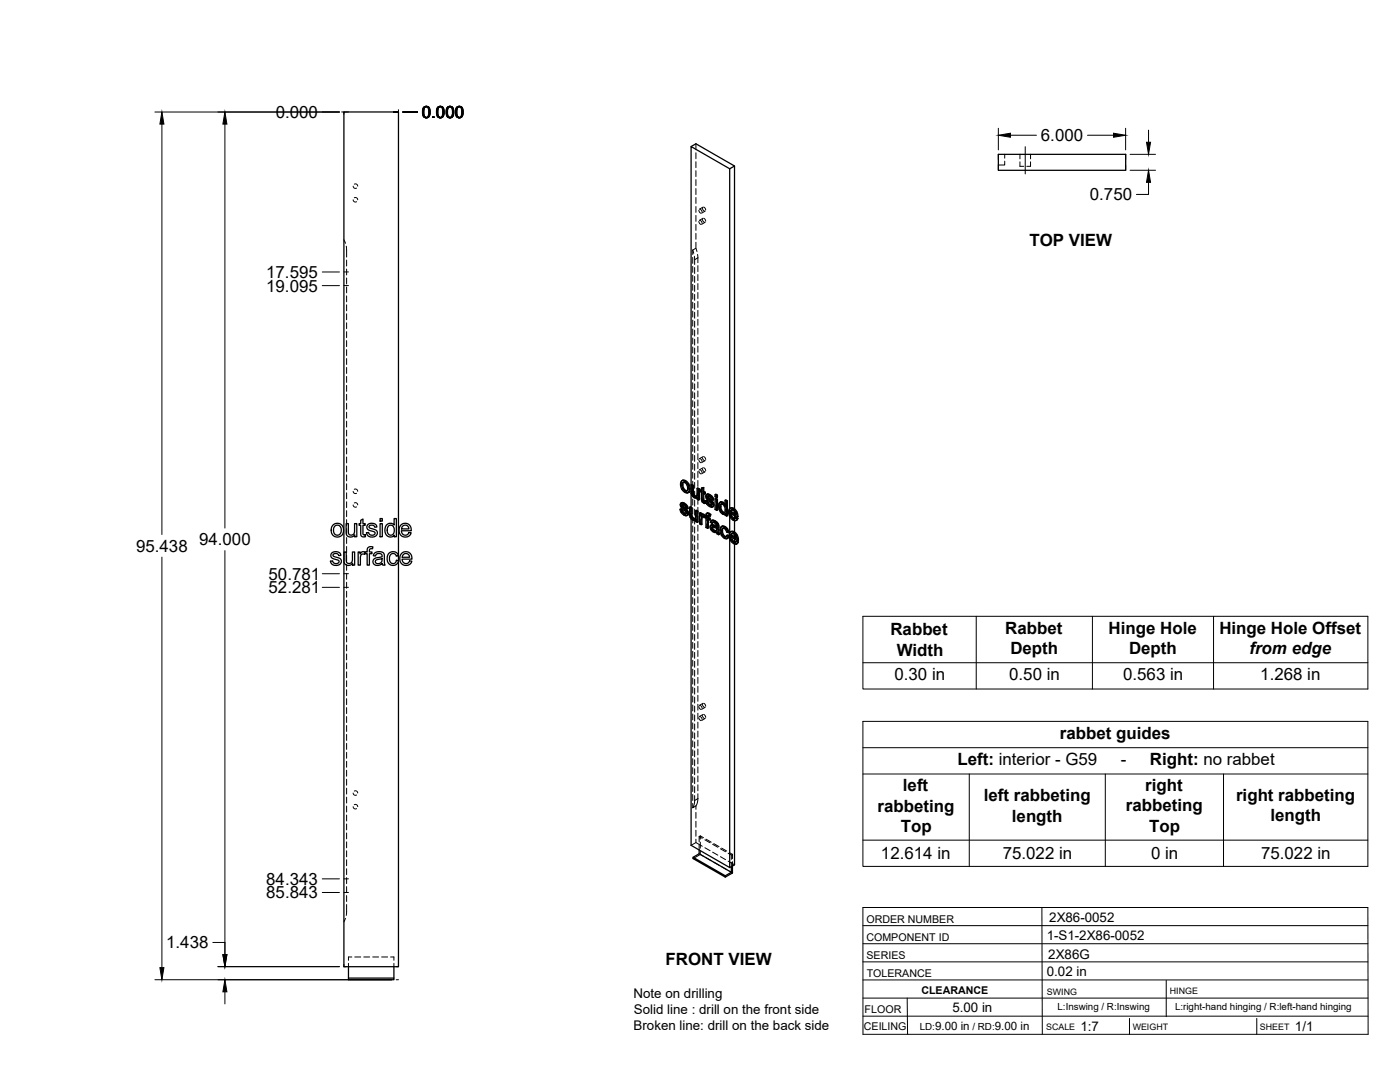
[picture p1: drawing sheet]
<svg xmlns="http://www.w3.org/2000/svg" width="559mm" height="432mm" viewBox="0 0 559 432" stroke-linecap="round" stroke-linejoin="round" font-family="sans-serif">
<!-- layer: Visible -->
<g fill="none" stroke="#000" stroke-width=".51">
<path d="M275.8 58.5l2-1.1 15.4 8.9v136.8M293.2 66.3l-1.9 1.1M398.5 61.6h50.8v6.4h-50.8zM272.2 191.8l.6-.2 .9 .2zM272.2 191.8l-.5 .6-.1 .9 .5 1.9 1.5 1.4 .8 .1 .5-.3M272.3 193.6l.3 1.4M272.6 195l.3-.1 .8 .8-.3 .2zM272.8 192.5l-.2 .9M272.9 194.9l-.3-1.5-.3 .1 .2-.8 .5-.2 .9 .6 .5 1.4-.2 1.4h-.8M273.4 192l1 1a1.88 1.88 0 0 1 1 2M273.7 195.7l.5 .2M273.7 191.8l1.2 1.3"/>
<path d="M274.6 193.3l.5 1.9 .3-.2-.2 1.2M275.1 195.2l-.2 1.2 .3-.2-.6 .5M275.8 196.7v5.7M276.5 193.9v3.1l.3-.1 .3 .6M276.5 197.1l.3 .6 .3-.2 .5 .4M276.8 197.7l.4 .4h.9l-.3 .1M276.8 193.7l-.7-.4-.3 .2v2.9l.3 1.1 .8 1a.97 .97 0 0 0 1.4 .1v.6l.5 .4M276.8 196.9v-3.2l-.3 .2-.7-.4v-135l15.5 8.9v135.5M277.2 198.1l.6 .1M278.2 194.9l.6 .4 .4-.2v4.3l-.4 .2v-4.3M278.3 198.6l-.3 .2M279.2 195.1l-.7-.4-.3 .2v2.6l-.4 .7"/>
<path d="M280 195.5l-.5 .1v.6l.5 .3v3.3l.9 1h.7l-.1-.7h-.6M280 194.8l.9-.2v1.5M280.6 194.8v1.5l.3-.2 .6 .3M280.6 196.3l.6 .3 .3-.2v.6l-.3 .2v-.6M280.6 199.7l.7 .2M280.7 200l.8 .1M280.9 194.6l-.9 .2v1.1l-.5-.3M280.9 197v2.6M281.2 197.2l-.6-.4v2.8l.5 .2M281.6 199.8l.6 .3M282.1 197.3l.7-.1 .6 .2M282.3 198.3l.1 .3 .3-.2 .2 .3"/>
<path d="M282.4 198.6l.2 .3 .3-.2 1.5 1.4M282.4 197.1l-.4 .3M282.5 197.4h.9l.7 .6M282.5 199.9l-.9-.1 .7 1.6 1.3 .9 .9-.1M282.6 198v.1M282.6 198.9l1.4 1.4 .4-.2 .4 .6M282.7 198.4l-.4-.3 1 .3 .6 1 .6 .2M282.8 197.2l-.9 .3-.2 .9 .3 .7 2 1.9-.2 .7M283.1 197.6l.7 .6 .3-.2 .5 .6M283.8 198.2l.5 .6 .3-.2 .2 .9-.3 .1-.2-.8M285.4 199l.3-.1 .7 .3-.4 .2zM285.4 197.4l.3-.2 .7 .4-.4 .2z"/>
<path d="M285.4 199v4.3l.6 .4M285.4 197.4v.8l.6 .4M286.4 199.2v4.3l-.4 .2v-4.3M286.4 197.6v.8l-.4 .2v-.8M289.4 199.7l.6 .3 .3-.1v5.9l-.3 .2v-6M290.3 199.9l-.6-.4-.3 .2v2.1l-.4-.7M133 209.4l1.7-.6 1.4 .5 .9 1.3v2.1l-.8 1.1-1.8 .5-1.5-.7-.7-1.6a2.9 2.9 0 0 1 .8-2.6zM133.5 210.1l.6-.4 .9-.1 .9 .7 .3 1.8-.8 1.3-1.2 .1-.8-.6-.3-1.5zM138.2 209h.8l.1 3.7a1.31 1.31 0 0 0 1.7 .7 1.31 1.31 0 0 0 .7-1.6v-2.8h.9v5.2h-.8v-.8a1.86 1.86 0 0 1-2.2 .9 1.86 1.86 0 0 1-1.2-2.1zM144 207.6l.9-.5v1.9h.9v.6h-.9v3.4l.2 .4h.7l.1 .8h-1.3l-.6-.6v-4h-.7v-.6h.7zM146.7 209.5l.9-.6h1.6a1.47 1.47 0 0 1 1.2 1.4l-.8 .1a1.17 1.17 0 0 0-1.2-.9 1.17 1.17 0 0 0-1.1 .9l.4 .4 2.1 .6a1.6 1.6 0 0 1 .7 2 1.6 1.6 0 0 1-2 .9l-1.5-.3-.7-1.4 .9-.1 .4 .8 .5 .3 1.3-.3a.73 .73 0 0 0 .3-.9 .73 .73 0 0 0-.9-.4l-1.1-.3a1.41 1.41 0 0 1-1-2.2zM151.7 209h.9v5.2h-.9z"/>
<path d="M151.7 206.9h.9v1.1h-.9zM154.2 209.6l1.2-.7a1.86 1.86 0 0 1 1.9 .7v-2.7h.9v7.3h-.8v-.6a2.17 2.17 0 0 1-2.7 .4 2.17 2.17 0 0 1-1.1-2.4zM154.9 210.1l.5-.4 .8-.1 1 .8 .2 1.8-.8 1.2-1.2 .1-.7-.9-.1-1.5zM160 209.6a2.46 2.46 0 0 1 2.9-.5 2.46 2.46 0 0 1 1.2 2.7h-3.9l.3 1 .8 .7a1.46 1.46 0 0 0 1.9-1l.9 .1-.5 1-.9 .6-1.5 .1-1.2-.7-.7-1.7 .1-1.1zM160.7 210l.6-.4 1 .1 .6 .5 .3 .9h-2.9zM271.4 203.2l.6 .3M271.9 200.7l.7-.1 .6 .2M272 203.5l.4-.2 .2 .9-.3 .1zM272.1 201.7l.7 .4M272.2 202l.2 .3 .4-.2 1.5 1.4M272.2 200.6l-.4 .2M272.3 204.3l.7 .6h.8"/>
<path d="M272.3 200.8h.9l.8 .6M272.4 203.3l-1-.1 .8 1.8 1.2 .7 .9-.1M272.4 202.3l1.5 1.4 .4-.2 .4 .7M272.5 201.4l-.1 .1M272.5 201.8l-.3-.3 1 .3 .5 1 .7 .3M272.6 204.2l.7 .6M272.6 200.6l-.9 .3-.2 .8 .4 .9 1.9 1.8-.2 .7M272.9 201l.7 .6 .4-.2 .5 .7M273 204.9l.6 .2M273.6 201.6l.5 .6 .4-.1 .2 .8-.3 .2-.3-.9M273.7 205.1h-.1M273.9 203.7l.4 .6 .4-.1 .1 .7"/>
<path d="M274.3 204.3l.2 .7 .3-.1-.2 .5M274.5 205l-.2 .6 .3-.2-.4 .4M275.2 202.4l.7 .4 .3-.2v3.2M275.8 207v130.4l15.5 8.8v-131.1M275.9 202.8v3.1l.3-.1 .3 .6M275.9 206l.3 .6 .3-.2 .4 .4M276.2 206.6l.4 .4h.9M276.2 202.6l-.7-.4-.3 .2v3l.3 1.2 .8 .8a.97 .97 0 0 0 1.4 .1M276.6 207l.6 .2M277.5 207l-.3 .2M277.6 203.8l.7 .4 .3-.2v4.3l-.3 .2v-4.3M277.7 207.5v.7l.6 .3"/>
<path d="M277.7 207.5l-.2 .2M278.6 204l-.7-.4-.3 .2v2.7l-.4 .7M279.2 204.7l.6 .4 .3-.2v.5l.4-.2M279.8 205.1v.6l.7-.5 .4 .1M280 206.4l.2 2.8-.3 .2v-2.2M280.1 204.9l-.6-.3-.3 .1v4.3l.7 .4M280.2 205.3h.7l.6 .4M280.3 206.1v.1M280.6 205.4l.6 .5M281 206.6l-.8-.5-.2 .3 .3-.2-.1 .8M281.2 206.4l.6 .4v3.7l.6 .4M281.2 206.4v-.3l-.2 .5"/>
<path d="M281.2 200.3l.1 .7M281.2 206.5l-.2 .1M282.2 204.9h.9l.6 .4M282.2 200.1l.3-.2 .3 .8-.3 .2zM282.4 206.6l.7 .4 .3-.2v.6l-.3 .1v-.5M282.5 204.7l-.5 .2M282.5 200.9l.7 .6h.8M282.7 207.3v3.4l-.3 .2v-3.8l.7 .4M282.7 205.7v.7M282.8 205.1l.6 .4 .3-.2-.4 .8 .1-.6M282.8 200.7l.7 .7M283.1 204.9l-.6-.2-.5 .2-.2 1.3-.6-.3 .6-.1"/>
<path d="M283.2 201.5l.6 .2M283.3 206.1a.45 .45 0 0 0-.5-.5 .45 .45 0 0 0-.4 .6v.4l.3-.2 .7 .4M283.9 209.6l.7-.2 1.4 .5M283.9 201.7h-.1M284.1 210.7l.2 .6 .3-.2 .6 .5M284.1 200.3l.4 .6 .3-.2 .2 .8M284.2 210.4l-.1 .3 .3-.2 .2 .6M284.2 209.4l-.5 .2M284.3 211.3l.5 .5h1h-1M284.3 210.3l-.1 .1M284.4 207.7l.8 .4 .3-.2 .8 .6M284.4 210.3l.6 .2a.79 .79 0 0 1 .9 .2 .79 .79 0 0 1 0 1l-.4 .3"/>
<path d="M284.4 210.3l-.2 .1M284.4 210.3v.2M284.5 200.9l.2 .7 .3-.1-.2 .5M284.5 208.4l-.4 .5 .2-.4 .5-.1 1.1 1a.43 .43 0 0 1 .1 .6 .43 .43 0 0 1-.7 0l-1-.4M284.6 209.4l-1 .3-.2 1 .7 1.1 1.1 .7a.62 .62 0 0 1 1 .5l.6 .4M284.7 201.6l-.2 .6 .3-.2-.5 .4M284.7 207.6l-.8 .2M285.2 208.1l.8 .5 .3-.1 .4 .5M285.5 207.9l-.8-.3-.9 .3-.3 .5 .6 .5M286 208.6l.4 .6 .3-.2 .2 .7M286.4 209.2l.2 .6 .3-.1 .1 2.9M286.6 209.8l.1 2.9 .3-.1 .1 .6-.3 .2-.1-.6"/>
<path d="M287.4 202.4l.3 1.4M287.5 200.4h1.2l.6 .6M287.7 201.3h.7l.7 .8 .3 1.1-.2 1.4M287.7 201.3l-.3 1.1 .4-.2 .3 1.4M287.7 203.8l.4-.2 .7 .8-.4 .2zM287.8 201.2l-.1 .1M287.8 200.3l-.5 .2M288 201.1l-.2 1.1M288.1 212v.1a1.2 1.2 0 0 0 .8 1.4l.5 .5M288.2 210.1l.9 .2 .3-.2 1 1M288.4 213.4l.7 .8h.8M288.4 200.6l.6 .5h.4"/>
<path d="M288.4 204.6h.8M288.5 209.9l-.6 .3M288.6 210.8l-.2 1M288.7 200.4l-.7-.2-.9 .5-.3 1 .1 1.1 1.1 2 .8 .5 .6-.2v.5l.6 .4M288.8 204.4l.4 .1M289.1 210.3l.8 .6a1.43 1.43 0 0 1 1 1.5l-.3 .1-.5-1.3M289.4 210.1l-.9-.2-.7 .3-.3 .7v1.4l.9 2 1 .6 .7 .1M289.4 205.1l-.2 .2M290 213.7l.7 .4M290.6 212.5l-.6-.2-.7-1.3-.9-.2-.3 1.2 .3-.2 .3 1.4M290.7 214.1l.3-.1-.2 .5-.7 .5zM291 214l-.6-.5-.7 .8-.6-.1"/>
<path d="M291.3 206.2v6.3M291.3 202.9h1a1.84 1.84 0 0 1 1.8 1.2M291.5 212.3l.8-.1a1.99 1.99 0 0 1 2 1.3M291.5 204.3l2.1 1.2-.4-1.1-.9-.9-.6 .1-.2 .7 .3-.2 1.7 1M291.7 213.6l2.1 1.2-.5-1.3-.9-.6h-.4l-.3 .7 .3-.2 1.7 1M291.8 206.1l.8 .8h.8M291.8 205l.3 .9M292 203.5l-.2 .6M292 214.4l.3 .9M292 215.5l.8 .8h.8M292.2 212.9l-.2 .5M292.5 203l1 1a1.94 1.94 0 0 1 1.1 2.1"/>
<path d="M292.6 206.9l.6 .2M292.7 212.4l1.1 1a1.97 1.97 0 0 1 .9 2M292.8 216.3l.5 .2M292.9 202.8l-.9-.2-1 .7-.2 1 .2 1.4 .7 1.1 1.3 1h.7l.8-.9M293.1 212.2l-.9-.2-.9 .5-.3 1.5 .3 1.2 .7 1.1 1.2 .8 .6 .1 .9-.9M293.2 204.3v.6M293.2 205.8v1.1M293.2 207.8v4.5M293.2 213.4v.7M293.2 215.1v1.1M293.2 217.1v128l-1.9 1.1M293.3 207l-.1 .1"/>
<path d="M293.5 216.4l-.2 .1M293.6 206.6l.6 .5M293.8 204.3l.4 1.9 .4-.1-.4 .1M293.8 216l.6 .5M293.9 213.7l.5 1.9 .3-.2-.3 .2M294.2 206.4l-2.8-1.6 .4 1.3 .3-.2 .8 .9M294.4 215.8l-2.8-1.6 .4 1.3 .3-.2 .8 .8M294.5 206.9l-.7 .8M294.5 206.9l-.6-.5-.7 .7M294.7 216.3l-.7 .8M294.7 216.3l-.6-.5-.8 .7M132.4 220.7l1.2-.5h1.1a1.53 1.53 0 0 1 1.4 1.4l-.9 .1a1.17 1.17 0 0 0-1.1-.9 1.17 1.17 0 0 0-1.2 .9l3.1 1.5a1.85 1.85 0 0 1-.4 2.1 1.85 1.85 0 0 1-2.2 .3l-1.1-.6-.4-1 .9-.2 .3 .8 .7 .3 1.2-.2a.81 .81 0 0 0 .2-1.1 .81 .81 0 0 0-1-.3l-1.2-.4a1.35 1.35 0 0 1-.6-2.2z"/>
<path d="M137.3 220.3h.9v2.9a1.31 1.31 0 0 0 1.3 1.7 1.31 1.31 0 0 0 1.2-1.8v-2.8h.9v5.2h-.8v-.7a1.86 1.86 0 0 1-2.3 .8 1.86 1.86 0 0 1-1.2-2.1zM143 220.3h.7v.8a1.26 1.26 0 0 1 2.1-.7l.8-.1v-1.2a1.56 1.56 0 0 1 2.2-.9l-.1 .8a.81 .81 0 0 0-.9 0 .81 .81 0 0 0-.4 .8v.5h1.1v.7h-1.1v4.5h-.8v-4.5h-.8v-.4l-.3 .7-.8-.2-.7 .5-.2 3.9h-.8zM149.5 220.8l.7-.5 1.2-.1 1.7 .5 .6 4.8h-.9l-.2-.6-1 .6-1.5 .1-.8-.4-.4-.7a1.74 1.74 0 0 1 2-2l.6-.1a.8 .8 0 0 0 1-.8 .8 .8 0 0 0-1.1-.7l-1.1 .2-.4 .8-.9-.1zM149.9 223.7l2.6-.8v.3a1.44 1.44 0 0 1-1 1.6 1.44 1.44 0 0 1-1.7-.7zM155.2 220.9l1.2-.7 1.4 .1 .8 .6 .4 .9-.8 .2a1.44 1.44 0 0 0-1.9-1 1.44 1.44 0 0 0-.9 1.9l.4 1.4 .7 .6 1.1-.2 .6-1.1 .9 .1-.5 1.2a2.49 2.49 0 0 1-3.2 .2 2.49 2.49 0 0 1-.8-3.1zM159 223.7v-179h-21.7v341.1h21.7v-161.8M160.3 220.9a2.46 2.46 0 0 1 2.9-.5 2.46 2.46 0 0 1 1.2 2.7h-3.9l.2 1 .8 .7a1.42 1.42 0 0 0 2-1l.9 .2-.5 .9-.9 .6-1.6 .1-1.1-.7-.6-.9-.1-1.1 .1-.9zM161 221.3l.6-.4 1 .1 .6 .4 .3 1h-3zM279.1 339.2v1.5l-2.5 1.4v.5l12.9 7.4v-.5l-12.9-7.4M279.1 340.7l12.8 7.4-2.4 1.4M291.9 345.9v2.2M292.4 345.6v2.8l-2.9 1.6"/>
<path d="M139.1 385.8v5.2h18.1v-.7h-18.1M157.2 385.8v4.5"/>
</g>
<!-- layer: Hidden -->
<g fill="none" stroke="#000" stroke-width=".4">
<path d="M277.8 57.4v2.4M141 79.7l.4 .8h.9M141 74.3l.6 .8h.7M141.4 78.9l1 .1 .4 .7M141.4 73.5h1l.4 .8M277.8 61v2.4M277.8 64.5v2.4M277.8 68.1v2.4M277.8 71.7v2.4M277.8 75.2v2.4M277.8 78.8v2.4M401 64.3v1.5h-2.5"/>
<path d="M401 61.6v1.5M407.1 64.6v1.8h1.5M407.1 61.6v1.8M411.3 64.6v1.8h-1.5M411.3 61.6v1.8M137.3 95.7l.6 1.4M138.2 98.2l.1 4.4M276.5 99.8l.4 1.3M276.5 99.8v1.8M277.8 96.7v2.4l.4 1.3M277.8 99.1l-1.3 .7M277.8 82.4v2.4"/>
<path d="M277.8 86v2.3M277.8 89.5v2.4M277.8 93.1v2.4M279 88.4l.2 .6 .6 .6M279 83.9l.2 .7 .6 .5M279.4 87.9l.7 .6 .1 .6M279.4 83.5l.7 .6 .1 .6M280.4 87.5l.2 .7 .6 .5M280.4 83.1l.2 .7 .6 .5M280.6 87.1l-1.5 .8M280.6 82.7l-1.5 .8M280.9 87.1l.5 .4 .3 .8"/>
<path d="M280.9 82.7l.5 .4 .3 .7M281.5 88.7l-1.5 .8M281.5 84.2l-1.5 .9M138.3 103.8v2.4M138.3 107.4v2.3M138.3 110.9v2.4M138.3 114.5v2.4M138.3 118.1v2.4M276.5 102.7v2.4M276.5 106.3v2.4M276.5 109.9v2.4M276.5 113.5v2.3"/>
<path d="M276.5 117v2.4M277.2 102.3l.1 3.3M277.3 106.8v2.3M277.3 110.3v2.4M277.3 113.9v2.4M277.3 117.5v2.3M278.4 101.5l.2 3.3M278.6 106v2.4M278.6 109.6v2.4M278.6 113.2v2.3M278.6 116.7v2.4M138.3 121.6v2.4"/>
<path d="M138.3 125.2v2.4M138.3 128.8v2.4M138.3 132.4v2.3M138.3 135.9v2.4M138.3 139.5v2.4M276.5 120.6v2.4M276.5 124.2v2.4M276.5 127.7v2.4M276.5 131.3v2.4M276.5 134.9v2.4M276.5 138.5v2.3M277.3 121.1v2.3"/>
<path d="M277.3 124.6v2.4M277.3 128.2v2.4M277.3 131.8v2.3M277.3 135.3v2.4M277.3 138.9v2.4M278.6 120.3v2.4M278.6 123.9v2.4M278.6 127.4v2.4M278.6 131v2.4M278.6 134.6v2.4M278.6 138.2v2.3M138.3 143.1v2.4"/>
<path d="M138.3 146.6v2.4M138.3 150.2v2.4M138.3 153.8v2.4M138.3 157.4v2.3M276.5 142v2.4M276.5 145.6v2.4M276.5 149.2v2.4M276.5 152.7v2.4M276.5 156.3v2.4M276.5 159.9v2.4M277.3 142.5v2.4M277.3 146.1v2.3"/>
<path d="M277.3 149.6v2.4M277.3 153.2v2.4M277.3 156.8v2.4M278.6 141.7v2.4M278.6 145.3v2.4M278.6 148.9v2.4M278.6 152.5v2.3M278.6 156v2.4M278.6 159.6v2.4M138.3 160.9v2.4M138.3 164.5v2.4M138.3 168.1v2.4"/>
<path d="M138.3 171.7v2.3M138.3 175.2v2.4M138.3 178.8v2.4M276.5 163.5v2.3M276.5 167v2.4M276.5 170.6v2.4M276.5 174.2v2.4M276.5 177.8v2.3M277.3 160.3v2.4M277.3 163.9v2.4M277.3 167.5v2.4M277.3 171v2.4"/>
<path d="M277.3 174.6v2.4M277.3 178.2v2.4M278.6 163.2v2.3M278.6 166.8v2.3M278.6 170.3v2.4M278.6 173.9v2.4M278.6 177.5v2.3M138.3 182.4v2.3M138.3 185.9v2.4M138.3 189.5v2.4M138.3 193.1v2.4M138.3 196.7v2.3"/>
<path d="M141 196.1l.4 .8h.9M141.4 195.3h1l.4 .8M271.9 193.1l.5 1.9-.3 .2M272.4 195l1.3 1.3-.3 .2M272.5 191.6l-.9 1.7M272.8 192.5l-.2 .1M272.9 192.4h.8l-.3 .2M273.7 192.4l.8 .9-.3 .2M273.7 196.3l.9 .3-.3 .1M274.5 195.7l-.3 .2M274.5 193.3l.3 1.4-.4 .2M274.8 194.7l-.1 .7-.5 .5"/>
<path d="M274.9 196.5l-.3 .1M275.8 193.5v3.2M276.1 193.3l.1 3.4-.3 .2M276.2 196.7l.2 .7-.3 .1M276.4 197.4l.4 .6-.3 .1M276.5 181.3v2.4M276.5 184.9v2.4M276.5 188.5v2.4M276.5 192v2.4M276.5 195.6v2.4M276.5 199.2v2.4M276.8 198l.6 .5-.3 .1"/>
<path d="M277.3 181.8v2.4M277.3 185.3v2.4M277.3 188.9v2.4M277.3 192.5v2.4M277.3 196.1v2.3M277.3 199.6v2.4M277.4 198.5l.7 .2 .5-.3-.3 .2M278.1 198.1h.1M278.3 198l-.4 .2M278.4 198.6h-.1M278.4 197.8l-.3 .3M278.5 194.7v2.8l-.4 .5"/>
<path d="M278.6 181v2.4M278.6 184.6v2.4M278.6 188.2v2.4M278.6 191.7v2.4M278.6 195.3v2.4M278.6 198.9v2.4M278.6 198.4v.7l-.3 .1M278.6 199.1l.6 .3M279 187.9l.2 .7 .6 .5M279 183.5l.2 .7 .6 .5M279.4 187.5l.7 .6 .1 .6M279.4 183l.7 .6 .1 .6"/>
<path d="M279.8 196l.5 .3-.3 .2M279.8 195.4v.6l-.3 .2M280 195.5l.3 .2M280.3 196.3l.1 3.3-.4 .2M280.3 194.6v1.1l-.3 .2M280.4 199.6l.2 .5-.3 .2M280.4 187.1l.2 .7 .6 .5M280.4 182.6l.2 .7 .6 .5M280.6 196.8l.3-.2v.4M280.6 186.7l-1.5 .8M280.6 182.2l-1.5 .9M280.9 186.7l.5 .4 .3 .7"/>
<path d="M280.9 182.2l.5 .4 .3 .8M280.9 196.6l.6 .4M281.5 188.3l-1.5 .8M281.5 183.8l-1.5 .8M281.9 199.7l.5 1.3-.3 .1M282 197.8l.2 .7-.4 .2M282.1 197.4l-.4 .6M282.2 198.5l.4 .6-.4 .2M282.3 197.2l-.5 .4M282.5 198l.3-.2-.2 .2M282.6 199.1l1.6 1.6-.4 .2M282.7 197.9l-.3 .1"/>
<path d="M282.8 197.8l.6 .2-.3 .2M283.4 198l.6 .5-.3 .2M284 198.5l.2 .7-.3 .2M284.2 199.2l.6 .3M285.7 197.2v.9l-.3 .1M285.7 198.9v1.5M285.7 198.1l.7 .3M289.7 199.5v2.1l-.3 .2M138.3 200.2v2.4M138.3 203.8v2.4M138.3 207.4v2.4M138.3 210.9v2.4"/>
<path d="M138.3 214.5v2.4M138.3 218.1v2.4M141 201.5l.4 .8h.9M141.4 200.7l1 .1 .4 .7M271.7 203.1l.5 1.3-.3 .2M271.8 201.3l.2 .6-.3 .2M271.9 200.8l-.4 .6M272 201.9l.4 .6-.3 .2M272.1 200.6l-.5 .4M272.2 204.4l1.1 1-.3 .1M272.3 201.4l.3-.2-.1 .2M272.4 202.5l1.6 1.6-.3 .2"/>
<path d="M272.6 201.3l-.4 .1M272.6 201.2l.6 .2-.3 .2M273.2 201.4l.6 .6-.3 .1M273.3 205.4l.8 .2-.3 .2M273.8 204.9h.2M273.8 202l.3 .6-.4 .2M274 204.1l.2 .5-.3 .1M274 204.9l-.3 .2 .3-.2M274.1 202.6l.6 .3M274.2 204.6l-.2 .3M274.5 205.6h-.4M275.5 202.2l.1 3.4-.3 .2"/>
<path d="M275.6 205.6l.2 .7-.3 .2M275.8 206.3l.4 .6-.3 .2M275.8 202.4v1.7M275.8 205.3v1.7M276.2 206.9l.6 .5-.3 .2M276.5 202.8v2.3M276.5 206.3v2.4M276.5 209.9v2.4M276.5 213.5v2.4M276.5 217v2.4M276.8 207.4l.7 .2 .5-.3-.2 .2M277.3 203.2v2.4"/>
<path d="M277.3 206.8v2.3M277.3 210.4v2.3M277.3 213.9v2.4M277.3 217.5v2.4M277.5 207h.1M277.7 206.9l-.4 .2M277.8 206.7l-.3 .3M277.9 203.6v2.8l-.4 .5M278 207.3v.7l-.3 .2M278 208l.6 .3M278.6 202.5v2.4M278.6 206v2.4"/>
<path d="M278.6 209.6v2.4M278.6 213.2v2.4M278.6 216.7v2.4M279.5 207.3v1.6l-.3 .1M279.5 204.6v1.5M279.5 208.9l.7 .3M280.1 206.1l.8-.1-.3 .2M280.1 205.4v.1M280.3 206.1l.2-.2-.3 .2M280.4 205.2l-.6 .5M280.6 200.1l.6 .5-.4 .1M280.9 206l.4 .4"/>
<path d="M281.2 200.6l.4 .2M281.2 206.1l.3-.2-.2 .5M281.5 205.7v.1M281.5 206.3l.6 .3-.3 .2M281.5 205.9l-.2 .5M281.5 205.7l-.3 .3M281.8 205.8l.3 .2M282.1 209v1.3l-.3 .2M282.1 210.3l.6 .4M282.1 206.6v1.3M282.2 205l-.1 1-.3 .2M282.3 204.7l-.5 .4"/>
<path d="M282.4 201l1.1 1-.3 .1M282.4 207.1l.3-.2v.4M282.5 205.7l.4-.2-.2 .2M282.7 206.9l.7 .5M282.9 205.5l.4 .1-.4 .2M283.3 205.6l.3 .3M283.5 202l.8 .2-.3 .2M283.7 210.1l.4 1.1-.4 .2M283.8 209.6l-.4 .7M283.8 208.2l.7 .5M284 201.5h.1M284 209.4l-.5 .4"/>
<path d="M284.1 211.2l.9 .9-.3 .2M284.1 207.7l-.6 .7M284.2 200.7l.1 .5-.3 .1M284.2 201.5l-.3 .2 .2-.2M284.2 207.6l-.4 .3M284.3 201.2l-.2 .3M284.4 208.4l.4-.2-.3 .2M284.5 210.2l.2-.1zM284.5 210.2l-.2 .1M284.6 210.1l-.4 .2M284.6 202.2h-.3M284.7 210.1l1.6 .5-.3 .2"/>
<path d="M284.8 208.2l.6 .2-.3 .2M285 212.1l.7 .2-.3 .2M285.4 208.4l.7 .7-.3 .2M285.7 212.3l.7-.1-.4 .2M285.7 201.6v1.6l-.3 .1M285.7 203.2l.7 .3M286 209.9l.3 .1M286 211.7l-.3 .2M286.1 209.1l.2 .7-.3 .2M286.2 211.5l-.4 .3M286.3 210.6l-.1 .9-.3 .2M286.3 209.8l-.3 .4"/>
<path d="M286.4 212.2l.1 .7-.3 .1M286.5 212.9l.6 .3M287.1 201.8l.2 1.3-.3 .2M287.3 200.7l-.2 1.1-.3 .2M287.3 203.1l.6 1.1-.3 .2M287.6 200.3l-.6 .6M287.7 211.4l.5 1.9-.3 .2M287.9 204.2l.8 .8-.3 .1M287.9 210.3l-.2 1.1-.3 .2M288 201.1h.7l-.3 .2M288 201.1l-.2 .1M288 201.1h.1"/>
<path d="M288.1 201l-.3 .2M288.2 213.3l1.2 1.3-.3 .2M288.2 210l-.6 .5M288.6 210.8l-.2 .1M288.7 210.7l.8 .1-.4 .1M288.7 205l.7 .1 .4-.2-.4 .2M288.7 201.1l.8 .8-.4 .2M289.4 201.1l.3 .5M289.4 214.6l1.1 .2M289.5 210.8l.5 .5-.3 .2M289.5 201.9l.3 1.5-.4 .2M289.5 205.1h-.1"/>
<path d="M289.8 203.4l-.1 .7-.5 .4 .3-.1M289.8 204.9v.6l-.4 .1M289.8 205.5l.5 .3M290 211.3l.3 .8-.3 .2M290 214.1l-.1 .1M290.3 212.1l.6 .3M290.4 213.5l-.7 .8M291.1 204.1l.5 1.9-.3 .2M291.3 202.9v3.3M291.3 212.5v2.6M291.3 213.5l.5 1.9-.3 .2M291.4 204.8l.4-.1v.3"/>
<path d="M291.6 206l1.3 1.4-.3 .1M291.6 202.7l-.8 1.6M291.6 214.2l.4-.2v.4M291.8 204.7l2.7 1.5M291.8 215.4l1.3 1.3-.3 .2M291.8 212.1l-.5 1.4-.3 .2M292 214l2.7 1.6M292 203.5l-.2 .1M292.1 203.4l.8 .1-.4 .1M292.2 212.9h-.2M292.3 212.7l.8 .1-.4 .2M292.9 203.5l.7 .8-.3 .2"/>
<path d="M292.9 207.4l1.1 .2-.4 .2M293.1 212.8l.7 .9-.3 .2M293.1 216.7l1.1 .3-.4 .2M293.2 203.1v1.2M293.2 204.9v.9M293.2 206.9v.9M293.2 212.3v1.1M293.2 214.1v1M293.2 216.2v.9M293.5 206.9h-.1M293.5 206.9l-.2 .1M293.5 205.1l.4 .2"/>
<path d="M293.6 206.8l-.4 .2M293.6 204.3l.3 1-.3 .2M293.7 216.3h-.1M293.7 216.3l-.2 .1M293.7 214.4l.4 .3M293.8 216.2l-.3 .2M293.8 213.7l.3 1-.3 .1M293.9 206.4l-.4 .5M294.1 215.8l-.4 .5M294.1 207.5l-.1 .1M294.3 216.9l-.1 .1M138.3 221.7v2.3"/>
<path d="M138.3 225.2v2.4M138.3 228.8v2.4M138.3 232.4v2.4M138.3 235.9v2.4M138.3 239.5v2.4M159 223.7v.3M276.5 220.6v2.4M276.5 224.2v2.4M276.5 227.8v2.3M276.5 231.3v2.4M276.5 234.9v2.4M276.5 238.5v2.4"/>
<path d="M277.3 221.1v2.3M277.3 224.6v2.4M277.3 228.2v2.4M277.3 231.8v2.4M277.3 235.4v2.3M277.3 238.9v2.4M278.6 220.3v2.4M278.6 223.9v2.4M278.6 227.5v2.3M278.6 231v2.4M278.6 234.6v2.4M278.6 238.2v2.4"/>
<path d="M138.3 243.1v2.4M138.3 246.7v2.3M138.3 250.2v2.4M138.3 253.8v2.4M138.3 257.4v2.4M276.5 242v2.4M276.5 245.6v2.4M276.5 249.2v2.4M276.5 252.8v2.3M276.5 256.3v2.4M276.5 259.9v2.4M277.3 242.5v2.4"/>
<path d="M277.3 246.1v2.4M277.3 249.6v2.4M277.3 253.2v2.4M277.3 256.8v2.4M278.6 241.7v2.4M278.6 245.3v2.4M278.6 248.9v2.4M278.6 252.5v2.3M278.6 256v2.4M278.6 259.6v2.4M138.3 261v2.3M138.3 264.5v2.4"/>
<path d="M138.3 268.1v2.4M138.3 271.7v2.3M138.3 275.3v2.3M138.3 278.8v2.4M276.5 263.5v2.4M276.5 267.1v2.3M276.5 270.6v2.4M276.5 274.2v2.4M276.5 277.8v2.4M277.3 260.4v2.3M277.3 263.9v2.4M277.3 267.5v2.4"/>
<path d="M277.3 271.1v2.4M277.3 274.6v2.4M277.3 278.2v2.4M278.6 263.2v2.4M278.6 266.8v2.3M278.6 270.3v2.4M278.6 273.9v2.4M278.6 277.5v2.4M138.3 282.4v2.4M138.3 286v2.3M138.3 289.5v2.4M138.3 293.1v2.4"/>
<path d="M138.3 296.7v2.4M276.5 281.3v2.4M276.5 284.9v2.4M276.5 288.5v2.4M276.5 292.1v2.3M276.5 295.6v2.4M276.5 299.2v2.4M277.3 281.8v2.4M277.3 285.3v2.4M277.3 288.9v2.4M277.3 292.5v2.4M277.3 296.1v2.4"/>
<path d="M277.3 299.7v2.3M278.6 281.1v2.3M278.6 284.6v2.4M278.6 288.2v2.4M278.6 291.8v2.4M278.6 295.3v2.4M278.6 298.9v2.4M279 281.9l.2 .7 .6 .5M279 286.4l.2 .7 .6 .5M279.4 281.5l.7 .6 .1 .6M279.4 285.9l.7 .6 .1 .6M280.4 281.1l.2 .7 .6 .5"/>
<path d="M280.4 285.6l.2 .6 .6 .5M280.6 280.7l-1.5 .8M280.6 285.1l-1.5 .9M280.9 280.7l.5 .4 .3 .8M280.9 285.1l.5 .4 .3 .8M281.5 282.3l-1.5 .8M281.5 286.7l-1.5 .8M138.3 300.2v2.4M138.3 303.8v2.4M138.3 307.4v2.4M138.3 311v2.4M138.3 314.5v2.4"/>
<path d="M138.3 318.1v2.4M141 316.5l.4 .8h.9M141.4 315.7h1l.4 .8M276.5 302.8v2.4M276.5 306.3v2.4M276.5 309.9v2.4M276.5 313.5v2.4M276.5 317.1v2.3M277.3 317.5l-.1 3.1-.7 1.8M277.3 303.2v2.4M277.3 306.8v2.4M277.3 310.4v2.3"/>
<path d="M277.3 313.9v2.4M278.6 316.8l-.2 3-.6 1.8M278.6 302.5v2.4M278.6 306v2.4M278.6 309.6v2.4M278.6 313.2v2.4M138.3 321.7v2.4M138.3 325.2v2.4M138.3 328.8v2.4M138.3 332.4v2.4M138.3 336v2.3M138.3 339.5v2.4"/>
<path d="M141 321.9l.3 .7 1 .1M141.4 321.1l1 .1 .4 .7M276.5 320.6v1.8l1.3-.8M277.8 334.9v1.4l2.5 1.4M277.8 321.6v1.4M277.8 324.2v2.4M277.8 327.7v2.4M277.8 331.3v2.4M277.8 336.3l-2 1.1M279.1 337.1v2.1M279.1 333.8l1.2 .8M279.5 334.9v-1.3l-.4 .2v2.1"/>
<path d="M279.5 336.1v2.4M279.5 339.7v1.3M279.5 333.6l1.3 .7M281.3 335.2l2.1 1.1M281.3 338.3l2.1 1.2M281.8 334.9l2.1 1.2M284.4 336.9l2.1 1.2M284.9 336.7l2.1 1.2M287.5 338.7l2.1 1.2M288 338.5l2.1 1.1M138.3 343.1v2.4M138.3 346.7v2.4"/>
<path d="M138.3 350.2v2.4M138.3 353.8v2.4M138.3 357.4v2.4M279.5 341l-2.9 1.6M279.5 341l1.3 .7M281.8 342.3l2.1 1.2M284.4 340.1l2.1 1.2M284.9 344.1l2.1 1.2M287.5 341.9l2.1 1.2M288 345.9l2.1 1.2M290.6 340.5l1.3 .7 .5-.2M290.6 343.7l2.6 1.4"/>
<path d="M291.1 340.2l1.3 .8M291.1 347.7l1.3 .7M291.9 341.2v1.7M291.9 344.1v1.8M292.4 341v1.7M292.4 343.9v1.7M137.9 366.5l-.6 1.4M138.3 361l-.1 4.3M139.1 384.5v1.3M140.4 381.9h-1.3v1.3M141.6 381.9h2.4M145.2 381.9h2.4"/>
<path d="M148.8 381.9h2.3M152.3 381.9h2.4M155.9 381.9h1.3v1.3M157.2 384.5v1.3"/>
</g>
<!-- layer: Reference -->
<g fill="none" stroke="#000" stroke-width=".4">
<path d="M136.4 44.7h.9v.9M137.3 44.7h1.8M157.2 44.7h1.8M159 43.8v.9h-.9M398.5 61.6v2.1M398.5 65.8v2.2M449.3 61.6v2.1M449.3 65.8v2.2M137.3 114h1.8M137.3 108.5h1.8M137.3 234.4h1.8M137.3 228.9h1.8"/>
<path d="M137.3 356.2h1.8M137.3 350.7h1.8M137.3 384.9v.9h.9M158.1 391h.9M159 384.9v.9h-.9"/>
</g>
<!-- layer: Hidden Narrow -->
<path d="M278.6 102.9l-1.3 .7M276.1 196l-.3 .2M278.5 197l-.3 .2M280.3 198.8l-.3 .1M273.3 203.5l-.3 .1M275.5 204.9l-.3 .2M277.9 205.9l-.3 .2M282.1 205.6l-.3 .1M283.5 200l-.3 .2M285.3 210.3l-.3 .2M286.3 210.9l-.3 .1M278.6 318.7l-1.3 .7" fill="none" stroke="#000" stroke-width=".4"/>
<!-- layer: Visible Narrow -->
<path d="M276.8 196.1l-.3 .2M280.9 199.2l-.3 .1M283.5 199.2l-.3 .2M273.3 202.6l-.3 .2M276.2 205l-.3 .2M282.7 206l-.3 .2M285.2 209.6l-.3 .2M287 210.3l-.4 .2M287 211.3l-.4 .2" fill="none" stroke="#000" stroke-width=".4"/>
<!-- layer: Titleblock -->
<path d="M344.4 362.2h201.6l.1 50.6h-201.7zM344.4 376.6h201.6M344.4 369.4h201.6M415.9 362.2l.1 50.6M344.4 383.9h201.6M344.4 398.3h201.6M344.4 391.1h201.6M362.1 398.3l.1 14.4M465.5 391.3v14.4M344.4 405.5h201.7M450.8 406.4v6.4M501.6 406.4v6.4" fill="none" stroke="#000" stroke-width=".4"/>
<!-- layer: Custom Tables -->
<path d="M344.4 246h201.6v29h-201.6zM389.7 246v29M436 246v29M484.4 246v29M344.4 264.5h201.6M344.4 287.9h201.6v57.9h-201.6zM344.4 298.4h201.6M344.4 308.9h201.6M386.9 308.9v36.9M441.2 308.9v36.9M488.4 308.9v36.9M344.4 335.3h201.6" fill="none" stroke="#000" stroke-width=".4"/>
<!-- layer: FD_Dimensions -->
<g fill="none" stroke="#000" stroke-width=".4">
<path d="M61.8 44.7h73.7M64.6 49.5v163.8M89.8 49.5v161.2M160.8 44.7h5.8M398.5 51.2v8.6M403.3 54h10.4M434.1 54h10.4M449.3 51.2v8.6M458.4 51.9v4.9M451.1 61.6h10.1M451.1 67.9h10.1M458.4 72.8v4.8h-4.8"/>
<path d="M128.6 114h6.9M128.6 108.5h6.9M89.8 219.7v161.2M64.6 222.3v163.9M128.6 234.4h6.9M128.6 229h6.9M128.6 356.2h6.9M128.6 350.7h6.9M84.9 376.1h4.9M61.8 391h94.6M87 385.8h48.5M89.8 395.8v4.8"/>
</g>
<path d="M64.6 44.7l.8 4.8h-1.6zM89.8 44.7l.8 4.8h-1.6zM398.5 54l4.8-.8v1.6zM444.5 53.2l4.8 .8-4.8 .8zM457.6 56.8h1.6l-.8 4.8zM458.4 67.9l.8 4.9h-1.6zM63.8 386.2h1.6l-.8 4.8zM89 380.9h1.6l-.8 4.9zM89.8 391l.8 4.8h-1.6z" fill="#000" stroke="#000" stroke-width=".4"/>
<!-- layer: Smart Centers -->
<path d="M409.2 58.5v10.9" fill="none" stroke="#000" stroke-width=".4"/>
<g font-size="6.7">
<text x="110" y="47.1">0.000</text>
<text x="168.4" y="47.1">0.000</text>
<text x="415.5" y="56.3">6.000</text>
<text x="435" y="80">0.750</text>
<text x="410.9" y="98.2">TOP VIEW</text>
<text x="106.3" y="110.9">17.595</text>
<text x="106.3" y="116.4">19.095</text>
<text x="54.3" y="220.2">95.438</text>
<text x="79.5" y="217.6">94.000</text>
<text x="107.2" y="231.3">50.781</text>
<text x="107.2" y="236.8">52.281</text>
<text x="355.4" y="253.6">Rabbet</text>
<text x="401.2" y="252.9">Rabbet</text>
<text x="442.5" y="252.9">Hinge Hole</text>
<text x="486.7" y="252.9">Hinge Hole Offset</text>
<text x="357.9" y="261.6">Width</text>
<text x="403.3" y="261">Depth</text>
<text x="450.6" y="261">Depth</text>
<text x="498.7" y="261">from edge</text>
<text x="357" y="271.4">0.30 in</text>
<text x="402.8" y="271.4">0.50 in</text>
<text x="448.3" y="271.4">0.563 in</text>
<text x="503" y="271.4">1.268 in</text>
<text x="423" y="294.8">rabbet guides</text>
<text x="382.2" y="305.4">Left: interior - G59</text>
<text x="447.4" y="305.4">-</text>
<text x="459" y="305.4">Right: no rabbet</text>
<text x="360.4" y="315.8">left</text>
<text x="457.1" y="315.8">right</text>
<text x="350.3" y="323.9">rabbeting</text>
<text x="392.7" y="319.8">left rabbeting</text>
<text x="449.4" y="323.8">rabbeting</text>
<text x="493.4" y="319.8">right rabbeting</text>
<text x="403.9" y="327.9">length</text>
<text x="507" y="327.8">length</text>
<text x="359.5" y="331.9">Top</text>
<text x="458.6" y="331.9">Top</text>
<text x="351.6" y="342.9">12.614 in</text>
<text x="400.2" y="342.9">75.022 in</text>
<text x="459.4" y="342.9">0 in</text>
<text x="503.4" y="342.9">75.022 in</text>
<text x="106.3" y="353.1">84.343</text>
<text x="106.3" y="358.5">85.843</text>
<text x="66.3" y="378.5">1.438</text>
<text x="265.7" y="385.2">FRONT VIEW</text>
</g>
<g font-size="5.3">
<text x="418.8" y="368">2X86-0052</text>
<text x="417.8" y="375.1">1-S1-2X86-0052</text>
<text x="418.4" y="382.6">2X86G</text>
<text x="417.8" y="389.5">0.02 in</text>
<text x="252.9" y="398.4">Note on drilling</text>
<text x="253" y="404.9">Solid line : drill on the front side</text>
<text x="380.1" y="404">5.00 in</text>
<text x="252.9" y="411.2">Broken line: drill on the back side</text>
<text x="431.3" y="411.5">1:7</text>
<text x="516.9" y="411.5">1/1</text>
</g>
<g font-size="4.6">
<text x="373.2" y="411.2">9.00 in</text>
<text x="397" y="411.2">9.00 in</text>
</g>
<g font-size="4.3">
<text x="345.8" y="368.4">ORDER NUMBER</text>
<text x="345.8" y="375.5">COMPONENT ID</text>
<text x="345.8" y="382.7">SERIES</text>
<text x="345.9" y="389.9">TOLERANCE</text>
<text x="367.7" y="396.7">CLEARANCE</text>
<text x="345.1" y="404.3">FLOOR</text>
<text x="344.8" y="411.1">CEILING</text>
</g>
<g font-size="3.9">
<text x="422.1" y="403.1">L:Inswing / R:Inswing</text>
<text x="469" y="403.1">L:right-hand hinging / R:left-hand hinging</text>
<text x="367.1" y="411.2">LD:</text>
<text x="388.2" y="411.2">/ RD:</text>
</g>
<g font-size="3.5">
<text x="417.9" y="397">SWING</text>
<text x="466.9" y="396.9">HINGE</text>
<text x="417.5" y="410.9">SCALE</text>
<text x="452.1" y="410.9">WEIGHT</text>
<text x="502.9" y="410.9">SHEET</text>
</g>
</svg>
